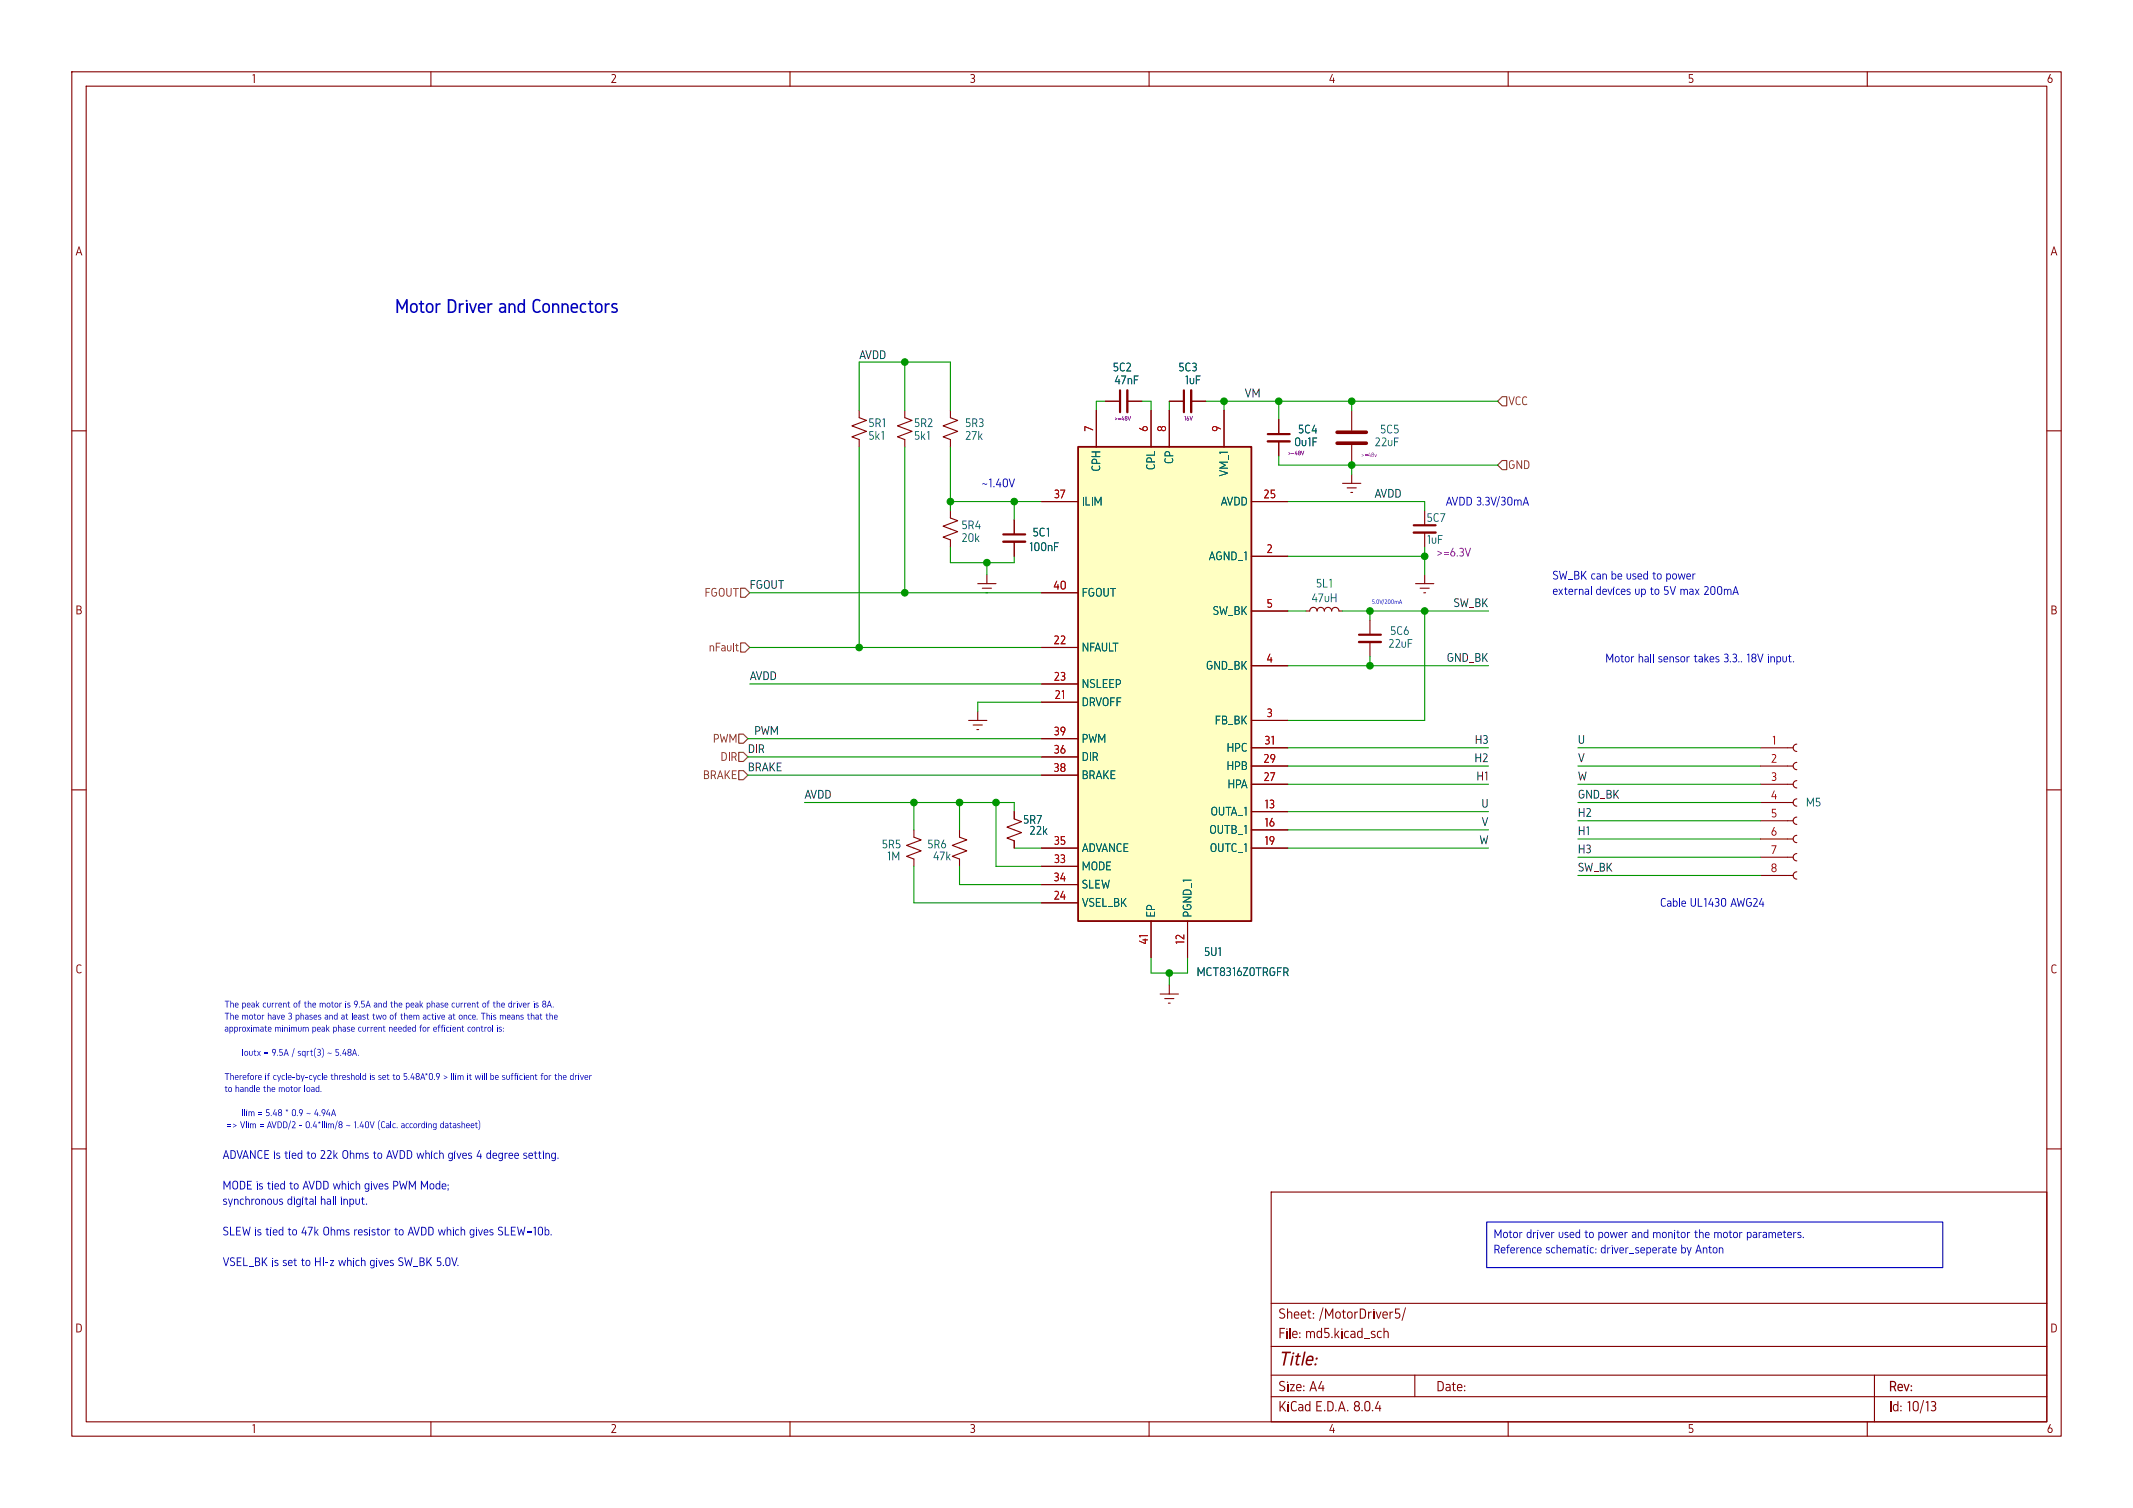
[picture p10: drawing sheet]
<svg xmlns="http://www.w3.org/2000/svg" width="297mm" height="210mm" viewBox="0 0 297 210" stroke-linecap="round" stroke-linejoin="round" font-family="sans-serif">
<g fill="none" stroke="#840000" stroke-width=".15">
<path d="M10 10h277v190h-277zM12 12h273v186h-273zM60 10v2M110 10v2M160 10v2M210 10v2M260 10v2M10 60h2M132.3 57.2v1l1 .3-2 .8 2 .8-2 .7 1 .4v1M153.9 55.9h2.1M157 55.9h2M162.8 55.9h2"/>
<path d="M165.9 55.9h2M285 60h2M136.1 99.1v1.2M181.9 85.1h.5a.51 .51 0 0 1 .5-.5 .51 .51 0 0 1 .5 .5 .51 .51 0 0 1 .5-.5 .51 .51 0 0 1 .5 .5 .51 .51 0 0 1 .5-.5 .51 .51 0 0 1 .5 .5 .51 .51 0 0 1 .5-.5 .51 .51 0 0 1 .5 .5h.5M190.8 86.4v2M190.8 89.4v2M197.1 81.3h2.5M197.7 81.9h1.3M198.2 82.6h.3M198.4 80v1.3M10 110h2M127.3 115.6v1l1 .4-2.1 .7 2.1 .8-2.1 .8 1.1 .3v1.1"/>
<path d="M133.6 115.6v1l1 .4-2 .7 2 .8-2 .8 1 .3v1.1M134.9 100.3h2.5M135.5 101h1.3M136 101.6h.3M285 110h2M10 160h2M285 160h2M177 166h108v32h-108zM60 198v2M110 198v2M160 198v2M177 194.5h108"/>
<path d="M177 191.5h108M177 187.5h108M177 181.5h108M197 191.5v3M210 198v2M260 198v2M261 191.5v6.5"/>
</g>
<path d="M157 54.4v3M165.9 54.4v3M189.2 89.4h3.1" fill="none" stroke="#840000" stroke-width=".33"/>
<path d="M156 54.4v3M164.8 54.4v3M189.2 88.4h3.1" fill="none" stroke="#840000" stroke-width=".3"/>
<path d="M150.1 62.2h24.1v66.1h-24.1z" fill="#ffffc2"/>
<path d="M150.1 62.2h24.1v66.1h-24.1z" fill="none" stroke="#840000" stroke-width=".25"/>
<g fill="none" stroke="#840000" stroke-width=".15">
<path d="M119.6 57.2v1l1 .3-2 .8 2 .8-2 .7 1 .4v1M126 57.2v1l1 .3-2 .8 2 .8-2 .7 1 .4v1M152.7 57.2v5M160.3 57.2v5M162.8 57.2v5M170.4 57.2v5M178.1 58.4v2.1M188.2 57.2v2.7M132.3 71.1v1l1 .4-2 .8 2 .7-2 .8 1 .4v1M141.2 72.4v2M141.2 75.4v2.1M145 69.9h5.1"/>
<path d="M174.2 77.5h5.1M174.2 69.9h5.1M178.1 61.5v2M186.9 67.3h2.6M187.6 67.9h1.2M188.1 68.6h.2M188.2 62v2.8M188.2 66v1.3M198.4 71.1v2.1M198.4 74.2v2M136.1 81.3h2.6M136.8 81.9h1.2"/>
<path d="M137.3 82.6h.2M137.4 80v1.3M145 97.8h5.1M145 90.2h5.1M145 95.3h5.1M145 82.6h5.1M174.2 92.7h5.1M174.2 85.1h5.1M141.2 113v1l1 .4-2 .8 2 .8-2 .7 1 .4v1M145 118.1h5.1M145 105.4h5.1M145 108h5.1"/>
<path d="M145 102.9h5.1M174.2 113h5.1M174.2 115.6h5.1M174.2 118.1h5.1M174.2 109.2h5.1M174.2 106.7h5.1M174.2 100.3h5.1M174.2 104.1h5.1M245.1 109.2h4.6M245.1 106.7h4.6M245.1 104.1h4.6M245.1 119.4h4.6"/>
<path d="M245.1 116.8h4.6M245.1 114.3h4.6M245.1 111.8h4.6M250.2 118.9a.51 .51 0 0 0-.5 .5 .51 .51 0 0 0 .5 .5M250.2 116.3a.51 .51 0 0 0-.5 .5 .51 .51 0 0 0 .5 .5M250.2 113.8a.51 .51 0 0 0-.5 .5 .51 .51 0 0 0 .5 .5M250.2 111.3a.51 .51 0 0 0-.5 .5 .51 .51 0 0 0 .5 .5M250.2 108.7a.51 .51 0 0 0-.5 .5 .51 .51 0 0 0 .5 .5M250.2 106.2a.51 .51 0 0 0-.5 .5 .51 .51 0 0 0 .5 .5M250.2 103.6a.51 .51 0 0 0-.5 .5 .51 .51 0 0 0 .5 .5M145 125.7h5.1M145 120.7h5.1"/>
<path d="M145 123.2h5.1M160.3 128.3v5.1M161.5 138.4h2.6M162.2 139.1h1.2M162.7 139.7h.2M162.8 137.2v1.2M165.4 128.3v5.1M245.1 121.9h4.6M250.2 121.4a.51 .51 0 0 0-.5 .5 .51 .51 0 0 0 .5 .5"/>
</g>
<path d="M139.7 75.4h3M176.5 61.5h3.1M196.8 74.2h3.1" fill="none" stroke="#840000" stroke-width=".33"/>
<path d="M139.7 74.4h3M176.5 60.5h3.1M196.8 73.2h3.1" fill="none" stroke="#840000" stroke-width=".3"/>
<path d="M186.2 61.7h4M186.2 60.2h4" fill="none" stroke="#840000" stroke-width=".51"/>
<path d="M209.2 55.2h.6v1.3h-.6l-.7-.6zM209.2 64.1h.6v1.3h-.6l-.7-.6zM103.1 89.5h.7l.6 .7-.6 .6h-.7zM102.9 104.8h.6l.6 .6-.6 .6h-.6zM102.9 102.2h.6l.6 .7-.6 .6h-.6z" fill="none" stroke="#725600" stroke-width=".15"/>
<g fill="#0000c2">
<path d="M33.7 146.1h.2v.9h-.2z"/>
<path d="M34.1 146.4a.3 .3 0 0 1 .4 .1 .3 .3 0 0 1 0 .4 .3 .3 0 0 1-.5 0v-.2h.1a.2 .2 0 0 0 .3 .2 .2 .2 0 0 0 .1-.3 .18 .18 0 0 0-.3-.2 .18 .18 0 0 0-.1 .3h-.1z"/>
<path d="M34.7 146.4h.1v.5h.3v-.5h.1v.3a.25 .25 0 0 1-.3 .3 .25 .25 0 0 1-.2-.3z"/>
<path d="M35.4 146.2h.1v.2h.2h-.2v.4v.1h.2a.13 .13 0 0 1-.2 .1 .13 .13 0 0 1-.1-.1v-.5h-.1z"/>
<path d="M35.8 146.4h.1l.2 .2 .1-.2h.1l-.2 .3 .2 .3h-.1l-.1-.2-.2 .2h-.1l.2-.3z"/>
<path d="M33.7 154.5h.2v.9h-.2z"/>
<path d="M34 154.5h.1v.9h-.1z"/>
<path d="M34.3 154.8h.1v.6h-.1z"/>
<path d="M34.6 154.8h.3a.19 .19 0 0 0 .1 .1 .19 .19 0 0 0 .2-.1l.2 .1v.5h-.1v-.4l-.1-.1-.1 .1v.4h-.1v-.4l-.2-.1-.1 .1v.4h-.1z"/>
<circle cx="34.4" cy="154.6" r=".07"/>
</g>
<path d="M207 170.2h63.5v6.3h-63.5z" fill="none" stroke="#0000c2" stroke-width=".15"/>
<g fill="none" stroke="#009600" stroke-width=".15">
<path d="M119.6 57.2v-6.8h12.7v6.8M126 50.4v6.8M153.9 55.9h-1.2v1.3M159 55.9h1.3v1.3M162.8 55.9v1.3M167.9 55.9h40.6M170.4 55.9v1.3M178.1 55.9v2.5M188.2 55.9v1.3M119.6 62.2v28M126 62.2v20.4M132.3 76.2v2.2h8.9v-.9"/>
<path d="M132.3 62.2v8.9M132.3 69.9h12.7M137.4 78.4v1.6M141.2 69.9v2.5M178.1 63.5v1.3h30.4M179.3 69.9h19.1v1.2M179.3 77.5h19.1M188.2 64.8v1.2M198.4 76.2v3.8M104.4 82.6h40.6M104.4 95.3h40.6M104.4 90.2h40.6"/>
<path d="M145 97.8h-8.9v1.3M179.3 85.1h2.6M179.3 92.7h28M186.9 85.1h20.4M190.8 85.1v1.3M190.8 91.4v1.3M198.4 85.1v15.2h-19.1M104.1 102.9h40.9M104.1 108h40.9M104.1 105.4h40.9M112 111.8h29.2v1.2M127.3 111.8v3.8"/>
<path d="M133.6 111.8v3.8M138.7 111.8v8.9h6.3M141.2 118.1h3.8M179.3 106.7h28M179.3 109.2h28M179.3 113h28M179.3 104.1h28M179.3 118.1h28M179.3 115.6h28M219.7 106.7h25.4M219.7 109.2h25.4M219.7 104.1h25.4"/>
<path d="M219.7 111.8h25.4M219.7 114.3h25.4M219.7 116.8h25.4M219.7 119.4h25.4M127.3 120.7v5h17.7M133.6 120.7v2.5h11.4M160.3 133.4v2.1h5.1v-2.1M162.8 135.5v1.7M219.7 121.9h25.4"/>
</g>
<g fill="none" stroke="#840000" stroke-width=".15">
<path d="M152.7 57.2v5M153.9 55.9h2.1M157 55.9h2M160.3 57.2v5M162.8 57.2v5M162.8 55.9h2M165.9 55.9h2M170.4 57.2v5M178.1 58.4v2.1M141.2 72.4v2M141.2 75.4v2.1M145 69.9h5.1"/>
<path d="M174.2 77.5h5.1M174.2 69.9h5.1M178.1 61.5v2M145 97.8h5.1M145 90.2h5.1M145 95.3h5.1M145 82.6h5.1M174.2 92.7h5.1M174.2 85.1h5.1M141.2 113v1M141.2 117.1v1M145 118.1h5.1"/>
<path d="M145 105.4h5.1M145 108h5.1M145 102.9h5.1M174.2 113h5.1M174.2 115.6h5.1M174.2 118.1h5.1M174.2 109.2h5.1M174.2 106.7h5.1M174.2 100.3h5.1M174.2 104.1h5.1M145 125.7h5.1M145 120.7h5.1"/>
<path d="M145 123.2h5.1M160.3 128.3v5.1M165.4 128.3v5.1"/>
</g>
<g fill="#009600" stroke="#009600" stroke-width=".15">
<circle cx="198.4" cy="85.1" r=".46"/>
<circle cx="190.8" cy="85.1" r=".46"/>
<circle cx="190.8" cy="92.7" r=".46"/>
<circle cx="127.3" cy="111.8" r=".46"/>
<circle cx="138.7" cy="111.8" r=".46"/>
<circle cx="133.6" cy="111.8" r=".46"/>
<circle cx="162.8" cy="135.5" r=".46"/>
<circle cx="119.6" cy="90.2" r=".46"/>
<circle cx="132.3" cy="69.9" r=".46"/>
<circle cx="126" cy="82.6" r=".46"/>
<circle cx="126" cy="50.4" r=".46"/>
<circle cx="141.2" cy="69.9" r=".46"/>
<circle cx="137.4" cy="78.4" r=".46"/>
<circle cx="170.4" cy="55.9" r=".46"/>
<circle cx="178.1" cy="55.9" r=".46"/>
<circle cx="198.4" cy="77.5" r=".46"/>
<circle cx="188.2" cy="55.9" r=".46"/>
<circle cx="188.2" cy="64.8" r=".46"/>
</g>
<text font-size="2.8" fill="#0000c2" x="55" y="43.9">MotorDriverandConnectors</text>
<text font-size="2.8" fill="#840000" x="178" y="190.8">Title:</text>
<g font-size="2.1" fill="#840000">
<text x="178" y="184.2">Sheet:/MotorDriver5/</text>
<text x="178" y="186.9">File:md5.kicad_sch</text>
<text x="178" y="197.1">KiCadE.D.A.8.0.4</text>
<text x="178" y="194.3">Size:A4</text>
<text x="200" y="194.3">Date:</text>
<text x="263" y="194.3">Rev:</text>
<text x="263" y="197.1">Id:10/13</text>
</g>
<g font-size="1.8" fill="#840000">
<text x="35" y="12">1</text>
<text x="85" y="12">2</text>
<text x="135" y="12">3</text>
<text x="185" y="12">4</text>
<text x="235" y="12">5</text>
<text x="285" y="12">6</text>
<text x="10.5" y="36">A</text>
<text x="285.5" y="36">A</text>
<text x="10.5" y="86">B</text>
<text x="285.5" y="86">B</text>
<text x="10.5" y="136">C</text>
<text x="285.5" y="136">C</text>
<text x="10.5" y="186">D</text>
<text x="285.5" y="186">D</text>
<text x="35" y="200">1</text>
<text x="85" y="200">2</text>
<text x="135" y="200">3</text>
<text x="185" y="200">4</text>
<text x="235" y="200">5</text>
<text x="285" y="200">6</text>
</g>
<g font-size="1.8" fill="#0f0f0f">
<text x="119.6" y="50.2">AVDD</text>
<text x="173.3" y="55.5">VM</text>
<text x="191.4" y="69.5">AVDD</text>
<text x="104.4" y="82.2">FGOUT</text>
<text x="202.4" y="84.7">SW_BK</text>
<text x="104.4" y="94.9">AVDD</text>
<text x="201.4" y="92.4">GND_BK</text>
<text x="104.1" y="107.6">BRAKE</text>
<text x="104.1" y="105.1">DIR</text>
<text x="105" y="102.5">PWM</text>
<text x="205.3" y="106.3">H2</text>
<text x="205.4" y="103.8">H3</text>
<text x="219.7" y="103.8">U</text>
<text x="219.7" y="106.3">V</text>
<text x="112" y="111.4">AVDD</text>
<text x="205.6" y="108.9">H1</text>
<text x="206.3" y="112.7">U</text>
<text x="219.7" y="108.9">W</text>
<text x="219.7" y="111.4">GND_BK</text>
<text x="219.7" y="114">H2</text>
<text x="206" y="117.8">W</text>
<text x="206.3" y="115.2">V</text>
<text x="219.7" y="116.5">H1</text>
<text x="219.7" y="119">H3</text>
<text x="219.7" y="121.6">SW_BK</text>
</g>
<g font-size="1.8" fill="#006464">
<text x="154.9" y="52.2">5C2</text>
<text x="155.1" y="53.9">47nF</text>
<text x="164.1" y="52.2">5C3</text>
<text x="164.9" y="53.9">1uF</text>
<text x="120.9" y="59.9">5R1</text>
<text x="127.3" y="59.9">5R2</text>
<text x="134.4" y="59.9">5R3</text>
<text x="120.9" y="61.7">5k1</text>
<text x="127.3" y="61.7">5k1</text>
<text x="134.4" y="61.7">27k</text>
<text x="153.6" y="65.7" transform="rotate(-90 153.6 65.7)">CPH</text>
<text x="161.2" y="65.5" transform="rotate(-90 161.2 65.5)">CPL</text>
<text x="163.8" y="64.6" transform="rotate(-90 163.8 64.6)">CP</text>
<text x="180.2" y="62.6">0u1F</text>
<text x="180.7" y="60.8">5C4</text>
<text x="191.4" y="62.6">22uF</text>
<text x="192.2" y="60.8">5C5</text>
<text x="150.6" y="70.8">ILIM</text>
<text x="170" y="70.8">AVDD</text>
<text x="171.4" y="66.4" transform="rotate(-90 171.4 66.4)">VM_1</text>
<text x="133.9" y="74.1">5R4</text>
<text x="133.9" y="75.9">20k</text>
<text x="143.3" y="77.2">100nF</text>
<text x="143.8" y="75.1">5C1</text>
<text x="198.6" y="73.1">5C7</text>
<text x="198.6" y="76.2">1uF</text>
<text x="150.6" y="83.5">FGOUT</text>
<text x="168.3" y="78.4">AGND_1</text>
<text x="183.2" y="82.3">5L1</text>
<text x="168.9" y="86.1">SW_BK</text>
<text x="182.6" y="84.3">47uH</text>
<text x="193.5" y="88.9">5C6</text>
<text x="150.6" y="91.1">NFAULT</text>
<text x="167.9" y="93.7">GND_BK</text>
<text x="193.3" y="90.6">22uF</text>
<text x="150.6" y="98.8">DRVOFF</text>
<text x="150.6" y="96.2">NSLEEP</text>
<text x="169.2" y="101.3">FB_BK</text>
<text x="150.6" y="106.4">DIR</text>
<text x="150.6" y="103.8">PWM</text>
<text x="170.8" y="107.7">HPB</text>
<text x="170.8" y="105.1">HPC</text>
<text x="150.6" y="108.9">BRAKE</text>
<text x="170.9" y="110.2">HPA</text>
<text x="251.5" y="112.7">M5</text>
<text x="122.8" y="118.6">5R5</text>
<text x="129.1" y="118.6">5R6</text>
<text x="142.4" y="115.1">5R7</text>
<text x="143.3" y="116.7">22k</text>
<text x="150.6" y="119.1">ADVANCE</text>
<text x="168.4" y="116.5">OUTB_1</text>
<text x="168.5" y="119.1">OUTC_1</text>
<text x="168.6" y="114">OUTA_1</text>
<text x="123.5" y="120.2">1M</text>
<text x="129.9" y="120.2">47k</text>
<text x="150.6" y="121.6">MODE</text>
<text x="150.6" y="124.2">SLEW</text>
<text x="150.6" y="126.7">VSEL_BK</text>
<text x="161.2" y="127.8" transform="rotate(-90 161.2 127.8)">EP</text>
<text x="166.3" y="127.8" transform="rotate(-90 166.3 127.8)">PGND_1</text>
<text x="166.6" y="136.4">MCT8316Z0TRGFR</text>
<text x="167.6" y="133.6">5U1</text>
</g>
<g font-size="1.8" fill="#725600">
<text x="210" y="56.9">VCC</text>
<text x="210" y="65.7">GND</text>
<text x="98.1" y="83.5">FGOUT</text>
<text x="98.7" y="91.1">nFault</text>
<text x="99.3" y="103.8">PWM</text>
<text x="100.3" y="106.4">DIR</text>
<text x="97.9" y="108.9">BRAKE</text>
</g>
<g font-size="1.8" fill="#a90000">
<text x="152.4" y="60.1" transform="rotate(-90 152.4 60.1)">7</text>
<text x="160" y="60.1" transform="rotate(-90 160 60.1)">6</text>
<text x="162.6" y="60.2" transform="rotate(-90 162.6 60.2)">8</text>
<text x="170.2" y="60.1" transform="rotate(-90 170.2 60.1)">9</text>
<text x="146.7" y="69.6">37</text>
<text x="175.9" y="69.6">25</text>
<text x="176.3" y="77.2">2</text>
<text x="146.6" y="82.3">40</text>
<text x="146.7" y="89.9">22</text>
<text x="176.3" y="84.8">5</text>
<text x="146.7" y="95">23</text>
<text x="176.3" y="92.5">4</text>
<text x="146.8" y="97.5">21</text>
<text x="176.4" y="100.1">3</text>
<text x="146.7" y="107.7">38</text>
<text x="146.7" y="105.2">36</text>
<text x="146.7" y="102.6">39</text>
<text x="175.9" y="106.4">29</text>
<text x="176" y="103.9">31</text>
<text x="246.6" y="106.4">2</text>
<text x="246.7" y="103.9">1</text>
<text x="175.9" y="109">27</text>
<text x="176" y="112.8">13</text>
<text x="246.5" y="111.5">4</text>
<text x="246.6" y="109">3</text>
<text x="146.7" y="117.9">35</text>
<text x="176" y="115.3">16</text>
<text x="176" y="117.9">19</text>
<text x="246.6" y="116.6">6</text>
<text x="246.6" y="119.1">7</text>
<text x="246.6" y="114">5</text>
<text x="146.7" y="122.9">34</text>
<text x="146.7" y="125.5">24</text>
<text x="146.7" y="120.4">33</text>
<text x="246.6" y="121.7">8</text>
<text x="160" y="131.6" transform="rotate(-90 160 131.6)">41</text>
<text x="165.1" y="131.6" transform="rotate(-90 165.1 131.6)">12</text>
</g>
<g font-size="1.8" fill="#0000c2">
<text x="136.7" y="68.1">~1.40V</text>
<text x="201.3" y="70.6">AVDD3.3V/30mA</text>
<text x="216.2" y="80.9">SW_BK</text>
<text x="216.2" y="83">externaldevicesupto 5Vmax200mA</text>
<text x="221.5" y="80.9">canbeusedto power</text>
<text x="223.5" y="92.4">Motorhallsensortakes3.3..18Vinput.</text>
<text x="231.1" y="126.5">CableUL1430AWG24</text>
<text x="31" y="161.6">ADVANCEtiedto 22kOhmsto AVDDwhichgives4 degreesetting.</text>
<text x="38" y="161.6">is</text>
<text x="31" y="165.8">MODEistiedto AVDDwhichgivesPWMMode;</text>
<text x="31" y="168">synchronous</text>
<text x="39.9" y="168">digitalhallinput.</text>
<text x="31" y="172.3">SLEWistiedto 47kOhmsresistorto AVDDwhichgivesSLEW=10b.</text>
<text x="208" y="173.1">Motordriverusedto powerandmonitorthemotorparameters.</text>
<text x="31" y="176.5">VSEL_BK</text>
<text x="37.8" y="176.5">issetto HI-zwhichgivesSW_BK</text>
<text x="60.7" y="176.5">5.0V.</text>
<text x="208" y="175.2">Reference</text>
<text x="215.2" y="175.2">schematic:</text>
<text x="222.8" y="175.2">driver_seperate</text>
<text x="234" y="175.2">byAnton</text>
</g>
<text font-size="1.8" fill="#840084" x="200" y="77.9">&gt;=6.3V</text>
<g font-size="1.4" fill="#0000c2">
<text x="31.2" y="140.5">Thepeakcurrentof themotoris9.5Aandthepeakphasecurrentof thedriveris8A.</text>
<text x="31.2" y="142.2">Themotorhave3 phasesandat leasttwo of themactiveat once.Thismeansthat the</text>
<text x="31.2" y="143.8">approximate</text>
<text x="38.2" y="143.8">minimumpeakphasecurrentneededfor efficientcontrolis:</text>
<text x="36.7" y="147.2">= 9.5A/ sqrt(3)~ 5.48A.</text>
<text x="31.2" y="150.6">Thereforeif cycle-by-cycle</text>
<text x="31.2" y="152.2">to handlethemotorload.</text>
<text x="35.9" y="155.6">= 5.48* 0.9~ 4.94A</text>
<text x="46" y="150.6">thresholdissetto 5.48A*0.9&gt; Ilimit willbesufficientfor thedriver</text>
<text x="31.6" y="157.3">=&gt;Vlim= AVDD/2- 0.4*Ilim/8~ 1.40V(Calc.accordingdatasheet)</text>
</g>
<g font-size=".9" fill="#840084">
<text x="155.2" y="58.8">&gt;=48V</text>
<text x="164.9" y="58.8">16V</text>
<text x="179.3" y="63.6">&gt;=48V</text>
<text x="189.5" y="63.9">&gt;=48v</text>
</g>
<text font-size=".9" fill="#0000c2" x="191" y="84.2">5.0V/200mA</text>
</svg>
